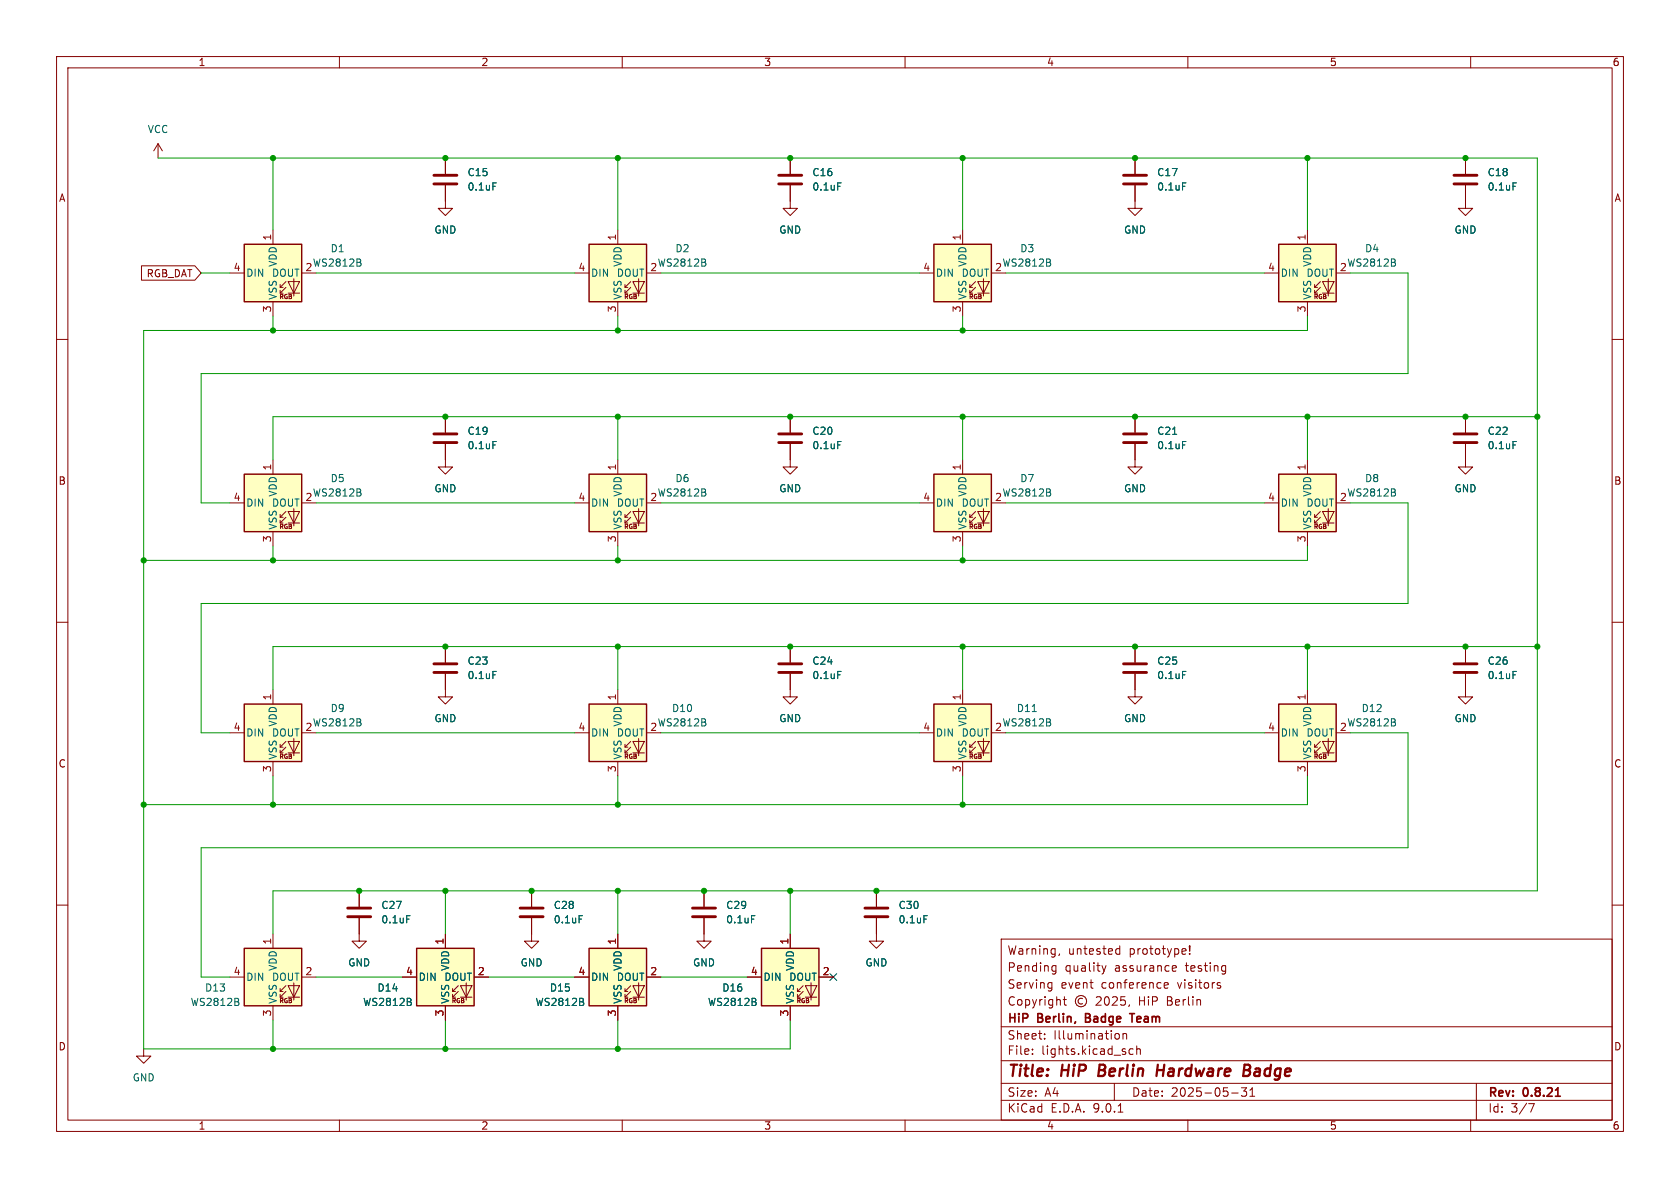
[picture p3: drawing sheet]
<svg xmlns="http://www.w3.org/2000/svg" width="297mm" height="210mm" viewBox="0 0 297 210" stroke-linecap="round" stroke-linejoin="round" font-family="sans-serif">
<g fill="none" stroke="#840000" stroke-width=".18">
<path d="M10 10h277v190h-277zM12 12h273v186h-273zM60 10v2M110 10v2M160 10v2M210 10v2M260 10v2M10 60h2M285 60h2M10 110h2M285 110h2M10 160h2"/>
<path d="M285 160h2M177 166h108v32h-108zM185.5 173.7l.5 .1M186 173.7v1.2l-.3 .3M186 174.6l-.5 .1M186.2 170.7l.5 .1M186.7 170.7v1.2l-.2 .2-.3 .1M186.7 171.6l-.5 .1M187.3 168.6l-.1 .3M188 176.7h.5M188.2 176.2v1.3l.3 .2M191.4 176.6a.52 .52 0 0 0-.8 .4 .52 .52 0 0 0 .8 .4"/>
<path d="M193.8 176.3l.6-.1 .2 .1 .1 .3-1 1.1h1M194.8 170.7l.4 1M195.2 171.7l-.2 .4M195.4 176.3l.2-.1a.81 .81 0 0 1 .6 .6 .81 .81 0 0 1-.3 .8l-.2 .1a.81 .81 0 0 1-.3-1.4zM195.5 170.7l-.3 1M196.7 176.3l.5-.1 .3 .1v.3l-.9 1.1h.9M197.4 168.6h.6M197.4 167.8h.6M198 167.2v1.5M198.9 176.2h-.7l-.1 .7 .2-.1h.5l.2 .3-.1 .5-.2 .1-.6-.1M199.7 177.6l-.2 .3M205.8 174.2l.7-.1v-.3l-.5-.1-.2 .2 .1 .7h.6"/>
<path d="M207.3 171.6h.6M207.3 170.8l.4-.1 .3 .4-.8 .1M209.5 167.7l.2 .4-.7 .1M209.6 168.6l-.1 .1M210.3 168.6v.1M210.3 167.2v.9M215.4 174.2l.3 .1 .1 .2-.2 .2h-.3M215.4 173.7l.3 .1M216.2 170.7l.5 .1M216.7 171.6l-.5 .1M216.7 170.7v1.2l-.3 .3M60 198v2"/>
<path d="M110 198v2M160 198v2M177 194.5h108M177 191.5h108M177 187.5h108M177 181.5h108M182.5 186.3v.1M182.5 185.5v.1M184.7 183.6v.1M184.7 182.8v.1M197 191.5v3M197.4 182.7l.3 .1 .2 .2-.1 .6-.4 .1"/>
<path d="M197.7 196.6h.8M198.5 182.8l.2-.1 .4 .1 .1 .9M198.5 182.7v1M200.3 185.5l-.4-.1-.3 .3v.4l.1 .2h.6M201 185.5l.2-.1 .3 .1 .1 .9M201 184.9v1.5M210 198v2M217.7 193.2h1.2M219.5 192.3h.9l-.5 .6 .4 .1v.7l-.2 .1h-.4l-.2-.1M221 193.8h.8M221 192.7l.4-.4v1.5M260 198v2"/>
<path d="M261 191.5v6.5M270.2 195.1h1l-.6 1.5"/>
<circle cx="191.1" cy="177" r="1"/>
</g>
<path d="M191.9 179.9h.5M192.4 179.2h-.5v1.5h.6M199.7 179.2h.9M200.1 179.2v1.5M275 193.8h.8" fill="none" stroke="#840000" stroke-width=".3"/>
<path d="M194.4 188.2l-.2 2h.7M204.6 189.2h1.1M204.7 188.2l-.3 2M219.9 189.2h.7M220 188.2h.7a.49 .49 0 0 1 .3 .5 .49 .49 0 0 1-.4 .5l.2 .1a.58 .58 0 0 1-.3 .9h-.7z" fill="none" stroke="#840000" stroke-width=".4"/>
<path d="M134.6 167.6h10.2v10.2h-10.2z" fill="#ffffc2"/>
<path d="M132.1 172.7h2.5M139.7 165.1v2.5M139.7 177.8v2.5M141 175.3h.5M141 176.3h.5M142 174.2l-1 1.1v-.5M142 175.3l-1 1v-.5M142.4 174.2h2l-1 2.1zM142.4 176.3h2M143.4 173.7v3.1M144.8 172.7h2.5" fill="none" stroke="#840000" stroke-width=".18"/>
<path d="M134.6 167.6h10.2v10.2h-10.2z" fill="none" stroke="#840000" stroke-width=".25"/>
<path d="M133.6 177.1l.1 .2-.1 .4M133.6 176.6v.4" fill="none" stroke="#006464" stroke-width=".18"/>
<path d="M43.2 43.2h10.1v10.1h-10.1z" fill="#ffffc2"/>
<g fill="none" stroke="#840000" stroke-width=".18">
<path d="M40.6 48.3h2.6M48.3 40.6v2.6M48.3 53.3v2.6M49.5 50.8h.5M49.5 51.8h.5M50.5 49.8l-1 1v-.5M50.5 50.8l-1 1v-.5M50.9 49.8h2.1l-1.1 2zM50.9 51.8h2.1M51.9 49.3v3M53.3 48.3h2.6M78.7 78.5v4.1h1.3l-1.3 1.2-1.2-1.2h1.2"/>
<path d="M78.7 73.7v2.8"/>
</g>
<path d="M43.2 43.2h10.1v10.1h-10.1z" fill="none" stroke="#840000" stroke-width=".25"/>
<path d="M63.7 46.4l.1 .2-.1 .4M63.7 45.9v.4M87.1 78h.6" fill="none" stroke="#006464" stroke-width=".18"/>
<path d="M76.7 76.7h4.1M76.7 78.2h4.1" fill="none" stroke="#840000" stroke-width=".51"/>
<path d="M43.2 124.5h10.1v10.1h-10.1z" fill="#ffffc2"/>
<g fill="none" stroke="#840000" stroke-width=".18">
<path d="M78.7 32.8v4h1.3l-1.3 1.3-1.2-1.3h1.2M78.7 27.9v2.8M259.1 114.3v2.8M259.1 119.1v2.8M40.6 129.5h2.6M48.3 121.9v2.6M48.3 134.6v2.6M49.5 132.1h.5M49.5 133.1h.5M50.5 131.1l-1 1v-.5M50.5 132.1l-1 1v-.5M50.9 131.1h2.1l-1.1 2z"/>
<path d="M50.9 133.1h2.1M51.9 130.6v3M53.3 129.5h2.6M78.7 121.9v1.3h1.3l-1.3 1.3-1.2-1.3h1.2M94 157.5v2.8M124.5 157.5v2.8M94 162.3v2.8M124.5 162.3v4.1h1.2l-1.2 1.2-1.3-1.2h1.3"/>
</g>
<path d="M43.2 124.5h10.1v10.1h-10.1z" fill="none" stroke="#840000" stroke-width=".25"/>
<path d="M87.1 32.3h.6M267.5 118.7h.6M63.7 127.7l.1 .2-.1 .4M63.7 127.2v.3M102.4 161.9h.6M132.9 161.9h.6" fill="none" stroke="#006464" stroke-width=".18"/>
<path d="M76.7 31h4.1M76.7 32.5h4.1M257 117.3h4.1M257 118.9h4.1M91.9 160.5h4.1M91.9 162.1h4.1M122.4 160.5h4.1M122.4 162.1h4.1" fill="none" stroke="#840000" stroke-width=".51"/>
<path d="M104.1 167.6h10.2v10.2h-10.2z" fill="#ffffc2"/>
<g fill="none" stroke="#840000" stroke-width=".18">
<path d="M200.7 121.9v1.3h1.2l-1.2 1.3-1.3-1.3h1.3M259.1 121.9v1.3h1.2l-1.2 1.3-1.3-1.3h1.3M94 165.1v1.3h1.2l-1.2 1.2-1.3-1.2h1.3M101.6 172.7h2.5M109.2 165.1v2.5M109.2 177.8v2.5M110.5 175.3h.5M110.5 176.3h.5M111.5 174.2l-1 1.1v-.5M111.5 175.3l-1 1v-.5M111.9 174.2h2l-1 2.1zM111.9 176.3h2"/>
<path d="M112.9 173.7v3.1M114.3 172.7h2.5"/>
</g>
<path d="M104.1 167.6h10.2v10.2h-10.2z" fill="none" stroke="#840000" stroke-width=".25"/>
<path d="M103.1 177.1l.1 .2-.1 .4M103.1 176.6v.4" fill="none" stroke="#006464" stroke-width=".18"/>
<path d="M165.1 124.5h10.2v10.1h-10.2z" fill="#ffffc2"/>
<g fill="none" stroke="#840000" stroke-width=".18">
<path d="M200.7 27.9v2.8M200.7 32.8v2.8M259.1 32.8v4h1.2l-1.2 1.3-1.3-1.3h1.3M259.1 27.9v2.8M162.6 129.5h2.5M170.2 121.9v2.6M170.2 134.6v2.6M171.4 132.1h.6M171.4 133.1h.6M172.5 131.1l-1.1 1v-.5M172.5 132.1l-1.1 1v-.5M172.8 131.1h2.1l-1 2z"/>
<path d="M172.8 133.1h2.1M173.9 130.6v3M175.3 129.5h2.5"/>
</g>
<path d="M165.1 124.5h10.2v10.1h-10.2z" fill="none" stroke="#840000" stroke-width=".25"/>
<path d="M209.1 32.3h.6M267.5 32.3h.6M182.5 125.8h.7M185.6 127.7l.2 .2-.2 .4M185.6 127.2v.3" fill="none" stroke="#006464" stroke-width=".18"/>
<path d="M198.6 31h4.1M198.6 32.5h4.1M257 31h4.1M257 32.5h4.1" fill="none" stroke="#840000" stroke-width=".51"/>
<path d="M226.1 43.2h10.1v10.1h-10.1z" fill="#ffffc2"/>
<g fill="none" stroke="#840000" stroke-width=".18">
<path d="M223.5 48.3h2.6M231.1 40.6v2.6M231.1 53.3v2.6M232.4 50.8h.5M232.4 51.8h.5M233.4 49.8l-1 1v-.5M233.4 50.8l-1 1v-.5M233.8 49.8h2l-1 2zM233.8 51.8h2M234.8 49.3v3M236.2 48.3h2.6M200.7 78.5v4.1h1.2l-1.2 1.2-1.3-1.2h1.3"/>
<path d="M200.7 73.7v2.8"/>
</g>
<path d="M226.1 43.2h10.1v10.1h-10.1z" fill="none" stroke="#840000" stroke-width=".25"/>
<path d="M246.6 46.4l.1 .2-.1 .4M246.6 45.9v.4M207.3 76.8h.7M209.1 78h.6" fill="none" stroke="#006464" stroke-width=".18"/>
<path d="M198.6 76.7h4.1M198.6 78.2h4.1" fill="none" stroke="#840000" stroke-width=".51"/>
<path d="M226.1 83.8h10.1v10.2h-10.1z" fill="#ffffc2"/>
<g fill="none" stroke="#840000" stroke-width=".18">
<path d="M200.7 35.6v1.2h1.2l-1.2 1.3-1.3-1.3h1.3M259.1 78.5v4.1h1.2l-1.2 1.2-1.3-1.2h1.3M259.1 73.7v2.8M223.5 88.9h2.6M231.1 81.3v2.5M231.1 94v2.5M232.4 91.4h.5M232.4 92.5h.5M233.4 90.4l-1 1v-.5M233.4 91.4l-1 1.1v-.6M233.8 90.4h2l-1 2.1zM233.8 92.5h2"/>
<path d="M234.8 89.9v3.1M236.2 88.9h2.6M25.4 185.4v1.3h1.3l-1.3 1.3-1.3-1.3h1.3"/>
</g>
<path d="M226.1 83.8h10.1v10.2h-10.1z" fill="none" stroke="#840000" stroke-width=".25"/>
<path d="M267.5 78h.6M246.6 87.1l.1 .2-.1 .3M246.6 86.5v.4" fill="none" stroke="#006464" stroke-width=".18"/>
<path d="M257 76.7h4.1M257 78.2h4.1" fill="none" stroke="#840000" stroke-width=".51"/>
<path d="M104.1 83.8h10.2v10.2h-10.2z" fill="#ffffc2"/>
<path d="M101.6 88.9h2.5M109.2 81.3v2.5M109.2 94v2.5M110.5 91.4h.5M110.5 92.5h.5M111.5 90.4l-1 1v-.5M111.5 91.4l-1 1.1v-.6M111.9 90.4h2l-1 2.1zM111.9 92.5h2M112.9 89.9v3.1M114.3 88.9h2.5" fill="none" stroke="#840000" stroke-width=".18"/>
<path d="M104.1 83.8h10.2v10.2h-10.2z" fill="none" stroke="#840000" stroke-width=".25"/>
<path d="M124.7 87.1l.1 .2-.1 .3M124.7 86.5v.4" fill="none" stroke="#006464" stroke-width=".18"/>
<path d="M104.1 43.2h10.2v10.1h-10.2z" fill="#ffffc2"/>
<path d="M101.6 48.3h2.5M109.2 40.6v2.6M109.2 53.3v2.6M110.5 50.8h.5M110.5 51.8h.5M111.5 49.8l-1 1v-.5M111.5 50.8l-1 1v-.5M111.9 49.8h2l-1 2zM111.9 51.8h2M112.9 49.3v3M114.3 48.3h2.5" fill="none" stroke="#840000" stroke-width=".18"/>
<path d="M104.1 43.2h10.2v10.1h-10.2z" fill="none" stroke="#840000" stroke-width=".25"/>
<path d="M124.7 46.4l.1 .2-.1 .4M124.7 45.9v.4" fill="none" stroke="#006464" stroke-width=".18"/>
<path d="M43.2 83.8h10.1v10.2h-10.1z" fill="#ffffc2"/>
<path d="M40.6 88.9h2.6M48.3 81.3v2.5M48.3 94v2.5M49.5 91.4h.5M49.5 92.5h.5M50.5 90.4l-1 1v-.5M50.5 91.4l-1 1.1v-.6M50.9 90.4h2.1l-1.1 2.1zM50.9 92.5h2.1M51.9 89.9v3.1M53.3 88.9h2.6" fill="none" stroke="#840000" stroke-width=".18"/>
<path d="M43.2 83.8h10.1v10.2h-10.1z" fill="none" stroke="#840000" stroke-width=".25"/>
<path d="M63.7 87.1l.1 .2-.1 .3M63.7 86.5v.4" fill="none" stroke="#006464" stroke-width=".18"/>
<path d="M104.1 124.5h10.2v10.1h-10.2z" fill="#ffffc2"/>
<g fill="none" stroke="#840000" stroke-width=".18">
<path d="M27.9 25.4l-.7 1.3M27.9 25.4l.8 1.3M27.9 25.4v2.5M139.7 78.5v4.1h1.3l-1.3 1.2-1.3-1.2h1.3M139.7 73.7v2.8M78.7 114.3v2.8M78.7 119.1v2.8M101.6 129.5h2.5M109.2 121.9v2.6M109.2 134.6v2.6M110.5 132.1h.5M110.5 133.1h.5"/>
<path d="M111.5 131.1l-1 1v-.5M111.5 132.1l-1 1v-.5M111.9 131.1h2l-1 2zM111.9 133.1h2M112.9 130.6v3M114.3 129.5h2.5M139.7 121.9v1.3h1.3l-1.3 1.3-1.3-1.3h1.3M63.5 157.5v2.8M63.5 162.3v4.1h1.3l-1.3 1.2-1.3-1.2h1.3"/>
</g>
<path d="M104.1 124.5h10.2v10.1h-10.2z" fill="none" stroke="#840000" stroke-width=".25"/>
<path d="M148.1 78h.6M87.1 118.7h.6M124.7 127.7l.1 .2-.1 .4M124.7 127.2v.3M71.9 161.9h.6" fill="none" stroke="#006464" stroke-width=".18"/>
<path d="M137.7 76.7h4M137.7 78.2h4M76.7 117.3h4.1M76.7 118.9h4.1M61.5 160.5h4M61.5 162.1h4" fill="none" stroke="#840000" stroke-width=".51"/>
<path d="M73.7 167.6h10.1v10.2h-10.1z" fill="#ffffc2"/>
<path d="M71.1 172.7h2.6M78.7 165.1v2.5M78.7 177.8v2.5M80 175.3h.5M80 176.3h.5M81 174.2l-1 1.1v-.5M81 175.3l-1 1v-.5M81.4 174.2h2l-1 2.1zM81.4 176.3h2M82.4 173.7v3.1M83.8 172.7h2.6" fill="none" stroke="#840000" stroke-width=".18"/>
<path d="M73.7 167.6h10.1v10.2h-10.1z" fill="none" stroke="#840000" stroke-width=".25"/>
<path d="M72.6 177.1l.1 .2-.1 .4M72.6 176.6v.4" fill="none" stroke="#006464" stroke-width=".18"/>
<path d="M43.2 167.6h10.1v10.2h-10.1z" fill="#ffffc2"/>
<g fill="none" stroke="#840000" stroke-width=".18">
<path d="M139.7 114.3v2.8M139.7 119.1v2.8M200.7 114.3v2.8M200.7 119.1v2.8M154.9 157.5v2.8M40.6 172.7h2.6M48.3 165.1v2.5M48.3 177.8v2.5M49.5 175.3h.5M49.5 176.3h.5M50.5 174.2l-1 1.1v-.5M50.5 175.3l-1 1v-.5"/>
<path d="M50.9 174.2h2.1l-1.1 2.1zM50.9 176.3h2.1M51.9 173.7v3.1M53.3 172.7h2.6M154.9 162.3v4.1h1.3l-1.3 1.2-1.2-1.2h1.2"/>
</g>
<path d="M43.2 167.6h10.1v10.2h-10.1z" fill="none" stroke="#840000" stroke-width=".25"/>
<path d="M148.1 118.7h.6M209.1 118.7h.6M42.1 177.1l.1 .2-.1 .4M42.1 176.6v.4M163.3 161.9h.6" fill="none" stroke="#006464" stroke-width=".18"/>
<path d="M137.7 117.3h4M137.7 118.9h4M198.6 117.3h4.1M198.6 118.9h4.1M152.9 160.5h4.1M152.9 162.1h4.1" fill="none" stroke="#840000" stroke-width=".51"/>
<path d="M226.1 124.5h10.1v10.1h-10.1z" fill="#ffffc2"/>
<path d="M223.5 129.5h2.6M231.1 121.9v2.6M231.1 134.6v2.6M232.4 132.1h.5M232.4 133.1h.5M233.4 131.1l-1 1v-.5M233.4 132.1l-1 1v-.5M233.8 131.1h2l-1 2zM233.8 133.1h2M234.8 130.6v3M236.2 129.5h2.6" fill="none" stroke="#840000" stroke-width=".18"/>
<path d="M226.1 124.5h10.1v10.1h-10.1z" fill="none" stroke="#840000" stroke-width=".25"/>
<path d="M246.6 127.7l.1 .2-.1 .4M246.6 127.2v.3" fill="none" stroke="#006464" stroke-width=".18"/>
<path d="M165.1 43.2h10.2v10.1h-10.2z" fill="#ffffc2"/>
<g fill="none" stroke="#840000" stroke-width=".18">
<path d="M139.7 32.8v4h1.3l-1.3 1.3-1.3-1.3h1.3M139.7 27.9v2.8M162.6 48.3h2.5M170.2 40.6v2.6M170.2 53.3v2.6M171.4 50.8h.6M171.4 51.8h.6M172.5 49.8l-1.1 1v-.5M172.5 50.8l-1.1 1v-.5M172.8 49.8h2.1l-1 2zM172.8 51.8h2.1M173.9 49.3v3"/>
<path d="M175.3 48.3h2.5"/>
</g>
<path d="M165.1 43.2h10.2v10.1h-10.2z" fill="none" stroke="#840000" stroke-width=".25"/>
<path d="M148.1 32.3h.6M185.6 46.4l.2 .2-.2 .4M185.6 45.9v.4" fill="none" stroke="#006464" stroke-width=".18"/>
<path d="M137.7 31h4M137.7 32.5h4" fill="none" stroke="#840000" stroke-width=".51"/>
<path d="M165.1 83.8h10.2v10.2h-10.2z" fill="#ffffc2"/>
<g fill="none" stroke="#840000" stroke-width=".18">
<path d="M78.7 27.9v2.8M78.7 32.8v2.8M139.7 27.9v2.8M139.7 32.8v2.8M200.7 27.9v2.8M200.7 32.8v2.8M259.1 27.9v2.8M259.1 32.8v2.8M25 47h9.4l1.2 1.3-1.2 1.2h-9.4zM78.7 73.7v2.8M78.7 78.5v2.8M139.7 73.7v2.8"/>
<path d="M139.7 78.5v2.8M200.7 73.7v2.8M200.7 78.5v2.8M259.1 73.7v2.8M259.1 78.5v2.8M162.6 88.9h2.5M170.2 81.3v2.5M170.2 94v2.5M171.4 91.4h.6M171.4 92.5h.6M172.5 90.4l-1.1 1v-.5M172.5 91.4l-1.1 1.1v-.6"/>
<path d="M172.8 90.4h2.1l-1 2.1zM172.8 92.5h2.1M173.9 89.9v3.1M175.3 88.9h2.5M78.7 114.3v2.8M78.7 119.1v2.8M139.7 114.3v2.8M139.7 119.1v2.8M200.7 114.3v2.8M200.7 119.1v2.8M259.1 114.3v2.8M259.1 119.1v2.8"/>
<path d="M63.5 157.5v2.8M94 157.5v2.8M124.5 157.5v2.8M154.9 157.5v2.8M63.5 162.3v2.8M71.1 172.7h2.6M78.7 165.1v2.5M78.7 177.8v2.5M83.8 172.7h2.6M94 162.3v2.8M101.6 172.7h2.5M109.2 165.1v2.5"/>
<path d="M109.2 177.8v2.5M114.3 172.7h2.5M124.5 162.3v2.8M132.1 172.7h2.5M139.7 165.1v2.5M139.7 177.8v2.5M144.8 172.7h2.5M154.9 162.3v2.8"/>
</g>
<path d="M165.1 83.8h10.2v10.2h-10.2z" fill="none" stroke="#840000" stroke-width=".25"/>
<g fill="none" stroke="#006464" stroke-width=".18">
<path d="M87.1 32.3h.6M148.1 32.3h.6M209.1 32.3h.6M267.5 32.3h.6M87.1 78h.6M148.1 78h.6M207.3 76.8h.7M209.1 78h.6M267.5 78h.6M185.6 87.1l.2 .2-.2 .3M185.6 86.5v.4M87.1 118.7h.6"/>
<path d="M148.1 118.7h.6M209.1 118.7h.6M267.5 118.7h.6M71.9 161.9h.6M72.6 177.1l.1 .2-.1 .4M72.6 176.6v.4M102.4 161.9h.6M103.1 177.1l.1 .2-.1 .4M103.1 176.6v.4M132.9 161.9h.6M133.6 177.1l.1 .2-.1 .4M133.6 176.6v.4"/>
<path d="M163.3 161.9h.6"/>
</g>
<g fill="none" stroke="#009600" stroke-width=".18">
<path d="M27.9 27.9h243.9v129.6h-223.5v7.6M48.3 27.9v12.7M109.2 27.9v12.7M170.2 27.9v12.7M231.1 27.9v12.7M35.6 48.3h5M48.3 55.9v2.5M55.9 48.3h45.7M109.2 55.9v2.5M116.8 48.3h45.8M170.2 55.9v2.5M177.8 48.3h45.7"/>
<path d="M231.1 55.9v2.5h-205.7v127h114.3v-5.1M238.8 48.3h10.1v17.7h-213.3v22.9h5M109.2 73.7v7.6M170.2 73.7v7.6M231.1 73.7v7.6M271.8 73.7h-223.5v7.6M48.3 96.5v2.6M55.9 88.9h45.7M109.2 96.5v2.6M116.8 88.9h45.8M170.2 96.5v2.6M177.8 88.9h45.7"/>
<path d="M231.1 96.5v2.6h-205.7M238.8 88.9h10.1v17.8h-213.3v22.8h5M109.2 114.3v7.6M170.2 114.3v7.6M231.1 114.3v7.6M271.8 114.3h-223.5v7.6M48.3 137.2v5M55.9 129.5h45.7M109.2 137.2v5M116.8 129.5h45.8M170.2 137.2v5M177.8 129.5h45.7"/>
<path d="M231.1 137.2v5h-205.7M238.8 129.5h10.1v20.4h-213.3v22.8h5M78.7 157.5v7.6M109.2 157.5v7.6M139.7 157.5v7.6M55.9 172.7h15.2M86.4 172.7h15.2M116.8 172.7h15.3M48.3 180.3v5.1M78.7 180.3v5.1M109.2 180.3v5.1"/>
</g>
<path d="M146.7 172.1l1.2 1.2M147.9 172.1l-1.2 1.2" fill="none" stroke="#000084" stroke-width=".18"/>
<g fill="#009600" stroke="#009600" stroke-width=".18">
<circle cx="109.2" cy="27.9" r=".46"/>
<circle cx="170.2" cy="27.9" r=".46"/>
<circle cx="139.7" cy="27.9" r=".46"/>
<circle cx="139.7" cy="157.5" r=".46"/>
<circle cx="154.9" cy="157.5" r=".46"/>
<circle cx="170.2" cy="142.2" r=".46"/>
<circle cx="200.7" cy="114.3" r=".46"/>
<circle cx="170.2" cy="114.3" r=".46"/>
<circle cx="109.2" cy="58.4" r=".46"/>
<circle cx="231.1" cy="73.7" r=".46"/>
<circle cx="109.2" cy="157.5" r=".46"/>
<circle cx="109.2" cy="142.2" r=".46"/>
<circle cx="109.2" cy="185.4" r=".46"/>
<circle cx="124.5" cy="157.5" r=".46"/>
<circle cx="78.7" cy="73.7" r=".46"/>
<circle cx="78.7" cy="27.9" r=".46"/>
<circle cx="48.3" cy="58.4" r=".46"/>
<circle cx="25.4" cy="99.1" r=".46"/>
<circle cx="48.3" cy="27.9" r=".46"/>
<circle cx="170.2" cy="99.1" r=".46"/>
<circle cx="170.2" cy="73.7" r=".46"/>
<circle cx="200.7" cy="73.7" r=".46"/>
<circle cx="231.1" cy="27.9" r=".46"/>
<circle cx="200.7" cy="27.9" r=".46"/>
<circle cx="170.2" cy="58.4" r=".46"/>
<circle cx="259.1" cy="27.9" r=".46"/>
<circle cx="259.1" cy="73.7" r=".46"/>
<circle cx="109.2" cy="99.1" r=".46"/>
<circle cx="139.7" cy="73.7" r=".46"/>
<circle cx="139.7" cy="114.3" r=".46"/>
<circle cx="109.2" cy="114.3" r=".46"/>
<circle cx="48.3" cy="99.1" r=".46"/>
<circle cx="78.7" cy="114.3" r=".46"/>
<circle cx="109.2" cy="73.7" r=".46"/>
<circle cx="271.8" cy="73.7" r=".46"/>
<circle cx="271.8" cy="114.3" r=".46"/>
<circle cx="231.1" cy="114.3" r=".46"/>
<circle cx="259.1" cy="114.3" r=".46"/>
<circle cx="78.7" cy="185.4" r=".46"/>
<circle cx="48.3" cy="185.4" r=".46"/>
<circle cx="63.5" cy="157.5" r=".46"/>
<circle cx="25.4" cy="142.2" r=".46"/>
<circle cx="48.3" cy="142.2" r=".46"/>
<circle cx="78.7" cy="157.5" r=".46"/>
<circle cx="94" cy="157.5" r=".46"/>
</g>
<g font-size="2.8" fill="#840000">
<text x="178" y="190.9">Title:</text>
<text x="187.7" y="190.9">HiP</text>
<text x="195" y="190.9">Berlin</text>
<text x="206.1" y="190.9">Hardware</text>
<text x="222.2" y="190.9">Badge</text>
</g>
<g font-size="2.1" fill="#840000">
<text x="178" y="172">Pending</text>
<text x="178" y="169">Warning,</text>
<text x="188.2" y="172">quality</text>
<text x="188.8" y="169">untested</text>
<text x="197.1" y="172">assurance</text>
<text x="199.7" y="169">prototype!</text>
<text x="209.8" y="172">testing</text>
<text x="178" y="178">Copyright</text>
<text x="178" y="175">Serving</text>
<text x="187.5" y="175">event</text>
<text x="194.7" y="175">conference</text>
<text x="201.5" y="178">HiP</text>
<text x="206.6" y="178">Berlin</text>
<text x="208.3" y="175">visitors</text>
<text x="178" y="184">Sheet:</text>
<text x="178" y="181.2">HiP</text>
<text x="183.5" y="181.2">Berlin,</text>
<text x="186.2" y="184">Illumination</text>
<text x="192.6" y="181.2">Badge</text>
<text x="201.2" y="181.2">Team</text>
<text x="178" y="186.7">File:</text>
<text x="184.1" y="186.7">lights.kicad_sch</text>
<text x="178" y="196.9">KiCad</text>
<text x="178" y="194.1">Size:</text>
<text x="184.7" y="194.1">A4</text>
<text x="185.7" y="196.9">E.D.A.</text>
<text x="193.3" y="196.9">9.0.1</text>
<text x="200" y="194.1">Date:</text>
<text x="207" y="194.1">2025-05-31</text>
<text x="263" y="194.3">Rev:</text>
<text x="263" y="196.9">Id:</text>
<text x="267.1" y="196.9">3/7</text>
<text x="269.4" y="194.3">0.8.21</text>
</g>
<g font-size="1.8" fill="#840000">
<text x="35" y="11.9">1</text>
<text x="85" y="11.9">2</text>
<text x="135" y="11.9">3</text>
<text x="185" y="11.9">4</text>
<text x="235" y="11.9">5</text>
<text x="285" y="11.9">6</text>
<text x="10.3" y="35.9">A</text>
<text x="285.3" y="35.9">A</text>
<text x="25.8" y="49.2">RGB_DAT</text>
<text x="10.3" y="85.9">B</text>
<text x="285.3" y="85.9">B</text>
<text x="10.3" y="135.9">C</text>
<text x="285.3" y="135.9">C</text>
<text x="10.3" y="185.9">D</text>
<text x="285.3" y="185.9">D</text>
<text x="35" y="199.9">1</text>
<text x="85" y="199.9">2</text>
<text x="135" y="199.9">3</text>
<text x="185" y="199.9">4</text>
<text x="235" y="199.9">5</text>
<text x="285" y="199.9">6</text>
</g>
<g font-size="1.8" fill="#006464">
<text x="26" y="23.7">VCC</text>
<text x="82.6" y="31.3">C15</text>
<text x="82.6" y="33.9">0.1uF</text>
<text x="143.5" y="31.3">C16</text>
<text x="143.5" y="33.9">0.1uF</text>
<text x="204.5" y="31.3">C17</text>
<text x="204.5" y="33.9">0.1uF</text>
<text x="262.9" y="31.3">C18</text>
<text x="262.9" y="33.9">0.1uF</text>
<text x="76.7" y="41.5">GND</text>
<text x="137.7" y="41.5">GND</text>
<text x="198.6" y="41.5">GND</text>
<text x="257" y="41.5">GND</text>
<text x="49.1" y="47.3" transform="rotate(-90 49.1 47.3)">VDD</text>
<text x="55.2" y="47.3">WS2812B</text>
<text x="58.3" y="44.8">D1</text>
<text x="110.1" y="47.3" transform="rotate(-90 110.1 47.3)">VDD</text>
<text x="116.2" y="47.3">WS2812B</text>
<text x="119.3" y="44.8">D2</text>
<text x="171" y="47.3" transform="rotate(-90 171 47.3)">VDD</text>
<text x="177.1" y="47.3">WS2812B</text>
<text x="180.3" y="44.8">D3</text>
<text x="232" y="47.3" transform="rotate(-90 232 47.3)">VDD</text>
<text x="238.1" y="47.3">WS2812B</text>
<text x="241.2" y="44.8">D4</text>
<text x="43.4" y="49.1">DIN</text>
<text x="48" y="49.1">DOUT</text>
<text x="49.1" y="53.1" transform="rotate(-90 49.1 53.1)">VSS</text>
<text x="104.4" y="49.1">DIN</text>
<text x="108.9" y="49.1">DOUT</text>
<text x="110.1" y="53.1" transform="rotate(-90 110.1 53.1)">VSS</text>
<text x="165.4" y="49.1">DIN</text>
<text x="169.9" y="49.1">DOUT</text>
<text x="171" y="53.1" transform="rotate(-90 171 53.1)">VSS</text>
<text x="226.3" y="49.1">DIN</text>
<text x="230.9" y="49.1">DOUT</text>
<text x="232" y="53.1" transform="rotate(-90 232 53.1)">VSS</text>
<text x="82.6" y="77.1">C19</text>
<text x="143.5" y="77.1">C20</text>
<text x="204.5" y="77.1">C21</text>
<text x="262.9" y="77.1">C22</text>
<text x="82.6" y="79.6">0.1uF</text>
<text x="143.5" y="79.6">0.1uF</text>
<text x="204.5" y="79.6">0.1uF</text>
<text x="262.9" y="79.6">0.1uF</text>
<text x="43.4" y="89.8">DIN</text>
<text x="48" y="89.8">DOUT</text>
<text x="49.1" y="87.9" transform="rotate(-90 49.1 87.9)">VDD</text>
<text x="55.2" y="88">WS2812B</text>
<text x="58.3" y="85.4">D5</text>
<text x="76.7" y="87.2">GND</text>
<text x="104.4" y="89.8">DIN</text>
<text x="108.9" y="89.8">DOUT</text>
<text x="110.1" y="87.9" transform="rotate(-90 110.1 87.9)">VDD</text>
<text x="116.2" y="88">WS2812B</text>
<text x="119.3" y="85.4">D6</text>
<text x="137.7" y="87.2">GND</text>
<text x="165.4" y="89.8">DIN</text>
<text x="169.9" y="89.8">DOUT</text>
<text x="171" y="87.9" transform="rotate(-90 171 87.9)">VDD</text>
<text x="177.1" y="88">WS2812B</text>
<text x="180.3" y="85.4">D7</text>
<text x="198.6" y="87.2">GND</text>
<text x="226.3" y="89.8">DIN</text>
<text x="230.9" y="89.8">DOUT</text>
<text x="232" y="87.9" transform="rotate(-90 232 87.9)">VDD</text>
<text x="238.1" y="88">WS2812B</text>
<text x="241.2" y="85.4">D8</text>
<text x="257" y="87.2">GND</text>
<text x="49.1" y="93.7" transform="rotate(-90 49.1 93.7)">VSS</text>
<text x="110.1" y="93.7" transform="rotate(-90 110.1 93.7)">VSS</text>
<text x="171" y="93.7" transform="rotate(-90 171 93.7)">VSS</text>
<text x="232" y="93.7" transform="rotate(-90 232 93.7)">VSS</text>
<text x="82.6" y="117.7">C23</text>
<text x="143.5" y="117.7">C24</text>
<text x="204.5" y="117.7">C25</text>
<text x="262.9" y="117.7">C26</text>
<text x="82.6" y="120.2">0.1uF</text>
<text x="143.5" y="120.2">0.1uF</text>
<text x="204.5" y="120.2">0.1uF</text>
<text x="262.9" y="120.2">0.1uF</text>
<text x="43.4" y="130.4">DIN</text>
<text x="48" y="130.4">DOUT</text>
<text x="49.1" y="128.5" transform="rotate(-90 49.1 128.5)">VDD</text>
<text x="55.2" y="128.6">WS2812B</text>
<text x="58.3" y="126.1">D9</text>
<text x="76.7" y="127.9">GND</text>
<text x="104.4" y="130.4">DIN</text>
<text x="108.9" y="130.4">DOUT</text>
<text x="110.1" y="128.5" transform="rotate(-90 110.1 128.5)">VDD</text>
<text x="116.2" y="128.6">WS2812B</text>
<text x="118.7" y="126.1">D10</text>
<text x="137.7" y="127.9">GND</text>
<text x="165.4" y="130.4">DIN</text>
<text x="169.9" y="130.4">DOUT</text>
<text x="171" y="128.5" transform="rotate(-90 171 128.5)">VDD</text>
<text x="177.1" y="128.6">WS2812B</text>
<text x="179.7" y="126.1">D11</text>
<text x="198.6" y="127.9">GND</text>
<text x="226.3" y="130.4">DIN</text>
<text x="230.9" y="130.4">DOUT</text>
<text x="232" y="128.5" transform="rotate(-90 232 128.5)">VDD</text>
<text x="238.1" y="128.6">WS2812B</text>
<text x="240.6" y="126.1">D12</text>
<text x="257" y="127.9">GND</text>
<text x="49.1" y="134.4" transform="rotate(-90 49.1 134.4)">VSS</text>
<text x="110.1" y="134.4" transform="rotate(-90 110.1 134.4)">VSS</text>
<text x="171" y="134.4" transform="rotate(-90 171 134.4)">VSS</text>
<text x="232" y="134.4" transform="rotate(-90 232 134.4)">VSS</text>
<text x="67.3" y="160.9">C27</text>
<text x="97.8" y="160.9">C28</text>
<text x="128.3" y="160.9">C29</text>
<text x="158.8" y="160.9">C30</text>
<text x="67.3" y="163.4">0.1uF</text>
<text x="97.8" y="163.4">0.1uF</text>
<text x="128.3" y="163.4">0.1uF</text>
<text x="158.8" y="163.4">0.1uF</text>
<text x="43.4" y="173.6">DIN</text>
<text x="48" y="173.6">DOUT</text>
<text x="49.1" y="171.7" transform="rotate(-90 49.1 171.7)">VDD</text>
<text x="61.5" y="171">GND</text>
<text x="73.9" y="173.6">DIN</text>
<text x="78.5" y="173.6">DOUT</text>
<text x="79.6" y="171.7" transform="rotate(-90 79.6 171.7)">VDD</text>
<text x="91.9" y="171">GND</text>
<text x="104.4" y="173.6">DIN</text>
<text x="108.9" y="173.6">DOUT</text>
<text x="110.1" y="171.7" transform="rotate(-90 110.1 171.7)">VDD</text>
<text x="122.4" y="171">GND</text>
<text x="134.9" y="173.6">DIN</text>
<text x="139.4" y="173.6">DOUT</text>
<text x="140.6" y="171.7" transform="rotate(-90 140.6 171.7)">VDD</text>
<text x="152.9" y="171">GND</text>
<text x="33.6" y="178">WS2812B</text>
<text x="36.2" y="175.5">D13</text>
<text x="49.1" y="177.5" transform="rotate(-90 49.1 177.5)">VSS</text>
<text x="64.1" y="178">WS2812B</text>
<text x="66.6" y="175.5">D14</text>
<text x="79.6" y="177.5" transform="rotate(-90 79.6 177.5)">VSS</text>
<text x="94.6" y="178">WS2812B</text>
<text x="97.1" y="175.5">D15</text>
<text x="110.1" y="177.5" transform="rotate(-90 110.1 177.5)">VSS</text>
<text x="125.1" y="178">WS2812B</text>
<text x="127.6" y="175.5">D16</text>
<text x="140.6" y="177.5" transform="rotate(-90 140.6 177.5)">VSS</text>
<text x="23.4" y="191.4">GND</text>
</g>
<g font-size="1.8" fill="#a90000">
<text x="48" y="42.6" transform="rotate(-90 48 42.6)">1</text>
<text x="109" y="42.6" transform="rotate(-90 109 42.6)">1</text>
<text x="169.9" y="42.6" transform="rotate(-90 169.9 42.6)">1</text>
<text x="230.9" y="42.6" transform="rotate(-90 230.9 42.6)">1</text>
<text x="41.2" y="48">4</text>
<text x="53.9" y="48">2</text>
<text x="102.2" y="48">4</text>
<text x="114.9" y="48">2</text>
<text x="163.1" y="48">4</text>
<text x="175.8" y="48">2</text>
<text x="224.1" y="48">4</text>
<text x="236.8" y="48">2</text>
<text x="48" y="55.3" transform="rotate(-90 48 55.3)">3</text>
<text x="109" y="55.3" transform="rotate(-90 109 55.3)">3</text>
<text x="169.9" y="55.3" transform="rotate(-90 169.9 55.3)">3</text>
<text x="230.9" y="55.3" transform="rotate(-90 230.9 55.3)">3</text>
<text x="48" y="83.3" transform="rotate(-90 48 83.3)">1</text>
<text x="109" y="83.3" transform="rotate(-90 109 83.3)">1</text>
<text x="169.9" y="83.3" transform="rotate(-90 169.9 83.3)">1</text>
<text x="230.9" y="83.3" transform="rotate(-90 230.9 83.3)">1</text>
<text x="41.2" y="88.6">4</text>
<text x="53.9" y="88.6">2</text>
<text x="102.2" y="88.6">4</text>
<text x="114.9" y="88.6">2</text>
<text x="163.1" y="88.6">4</text>
<text x="175.8" y="88.6">2</text>
<text x="224.1" y="88.6">4</text>
<text x="236.8" y="88.6">2</text>
<text x="48" y="96" transform="rotate(-90 48 96)">3</text>
<text x="109" y="96" transform="rotate(-90 109 96)">3</text>
<text x="169.9" y="96" transform="rotate(-90 169.9 96)">3</text>
<text x="230.9" y="96" transform="rotate(-90 230.9 96)">3</text>
<text x="48" y="123.9" transform="rotate(-90 48 123.9)">1</text>
<text x="109" y="123.9" transform="rotate(-90 109 123.9)">1</text>
<text x="169.9" y="123.9" transform="rotate(-90 169.9 123.9)">1</text>
<text x="230.9" y="123.9" transform="rotate(-90 230.9 123.9)">1</text>
<text x="41.2" y="129.3">4</text>
<text x="53.9" y="129.3">2</text>
<text x="102.2" y="129.3">4</text>
<text x="114.9" y="129.3">2</text>
<text x="163.1" y="129.3">4</text>
<text x="175.8" y="129.3">2</text>
<text x="224.1" y="129.3">4</text>
<text x="236.8" y="129.3">2</text>
<text x="48" y="136.6" transform="rotate(-90 48 136.6)">3</text>
<text x="109" y="136.6" transform="rotate(-90 109 136.6)">3</text>
<text x="169.9" y="136.6" transform="rotate(-90 169.9 136.6)">3</text>
<text x="230.9" y="136.6" transform="rotate(-90 230.9 136.6)">3</text>
<text x="48" y="167.1" transform="rotate(-90 48 167.1)">1</text>
<text x="78.5" y="167.1" transform="rotate(-90 78.5 167.1)">1</text>
<text x="109" y="167.1" transform="rotate(-90 109 167.1)">1</text>
<text x="139.4" y="167.1" transform="rotate(-90 139.4 167.1)">1</text>
<text x="41.2" y="172.5">4</text>
<text x="53.9" y="172.5">2</text>
<text x="71.7" y="172.5">4</text>
<text x="84.4" y="172.5">2</text>
<text x="102.2" y="172.5">4</text>
<text x="114.9" y="172.5">2</text>
<text x="132.6" y="172.5">4</text>
<text x="145.3" y="172.5">2</text>
<text x="48" y="179.8" transform="rotate(-90 48 179.8)">3</text>
<text x="78.5" y="179.8" transform="rotate(-90 78.5 179.8)">3</text>
<text x="109" y="179.8" transform="rotate(-90 109 179.8)">3</text>
<text x="139.4" y="179.8" transform="rotate(-90 139.4 179.8)">3</text>
</g>
<g font-size="1.1" fill="#840000">
<text x="49.3" y="53.1">RGB</text>
<text x="110.2" y="53.1">RGB</text>
<text x="171.2" y="53.1">RGB</text>
<text x="232.1" y="53.1">RGB</text>
<text x="49.3" y="93.7">RGB</text>
<text x="110.2" y="93.7">RGB</text>
<text x="171.2" y="93.7">RGB</text>
<text x="232.1" y="93.7">RGB</text>
<text x="49.3" y="134.3">RGB</text>
<text x="110.2" y="134.3">RGB</text>
<text x="171.2" y="134.3">RGB</text>
<text x="232.1" y="134.3">RGB</text>
<text x="49.3" y="177.5">RGB</text>
<text x="79.7" y="177.5">RGB</text>
<text x="110.2" y="177.5">RGB</text>
<text x="140.7" y="177.5">RGB</text>
</g>
</svg>
